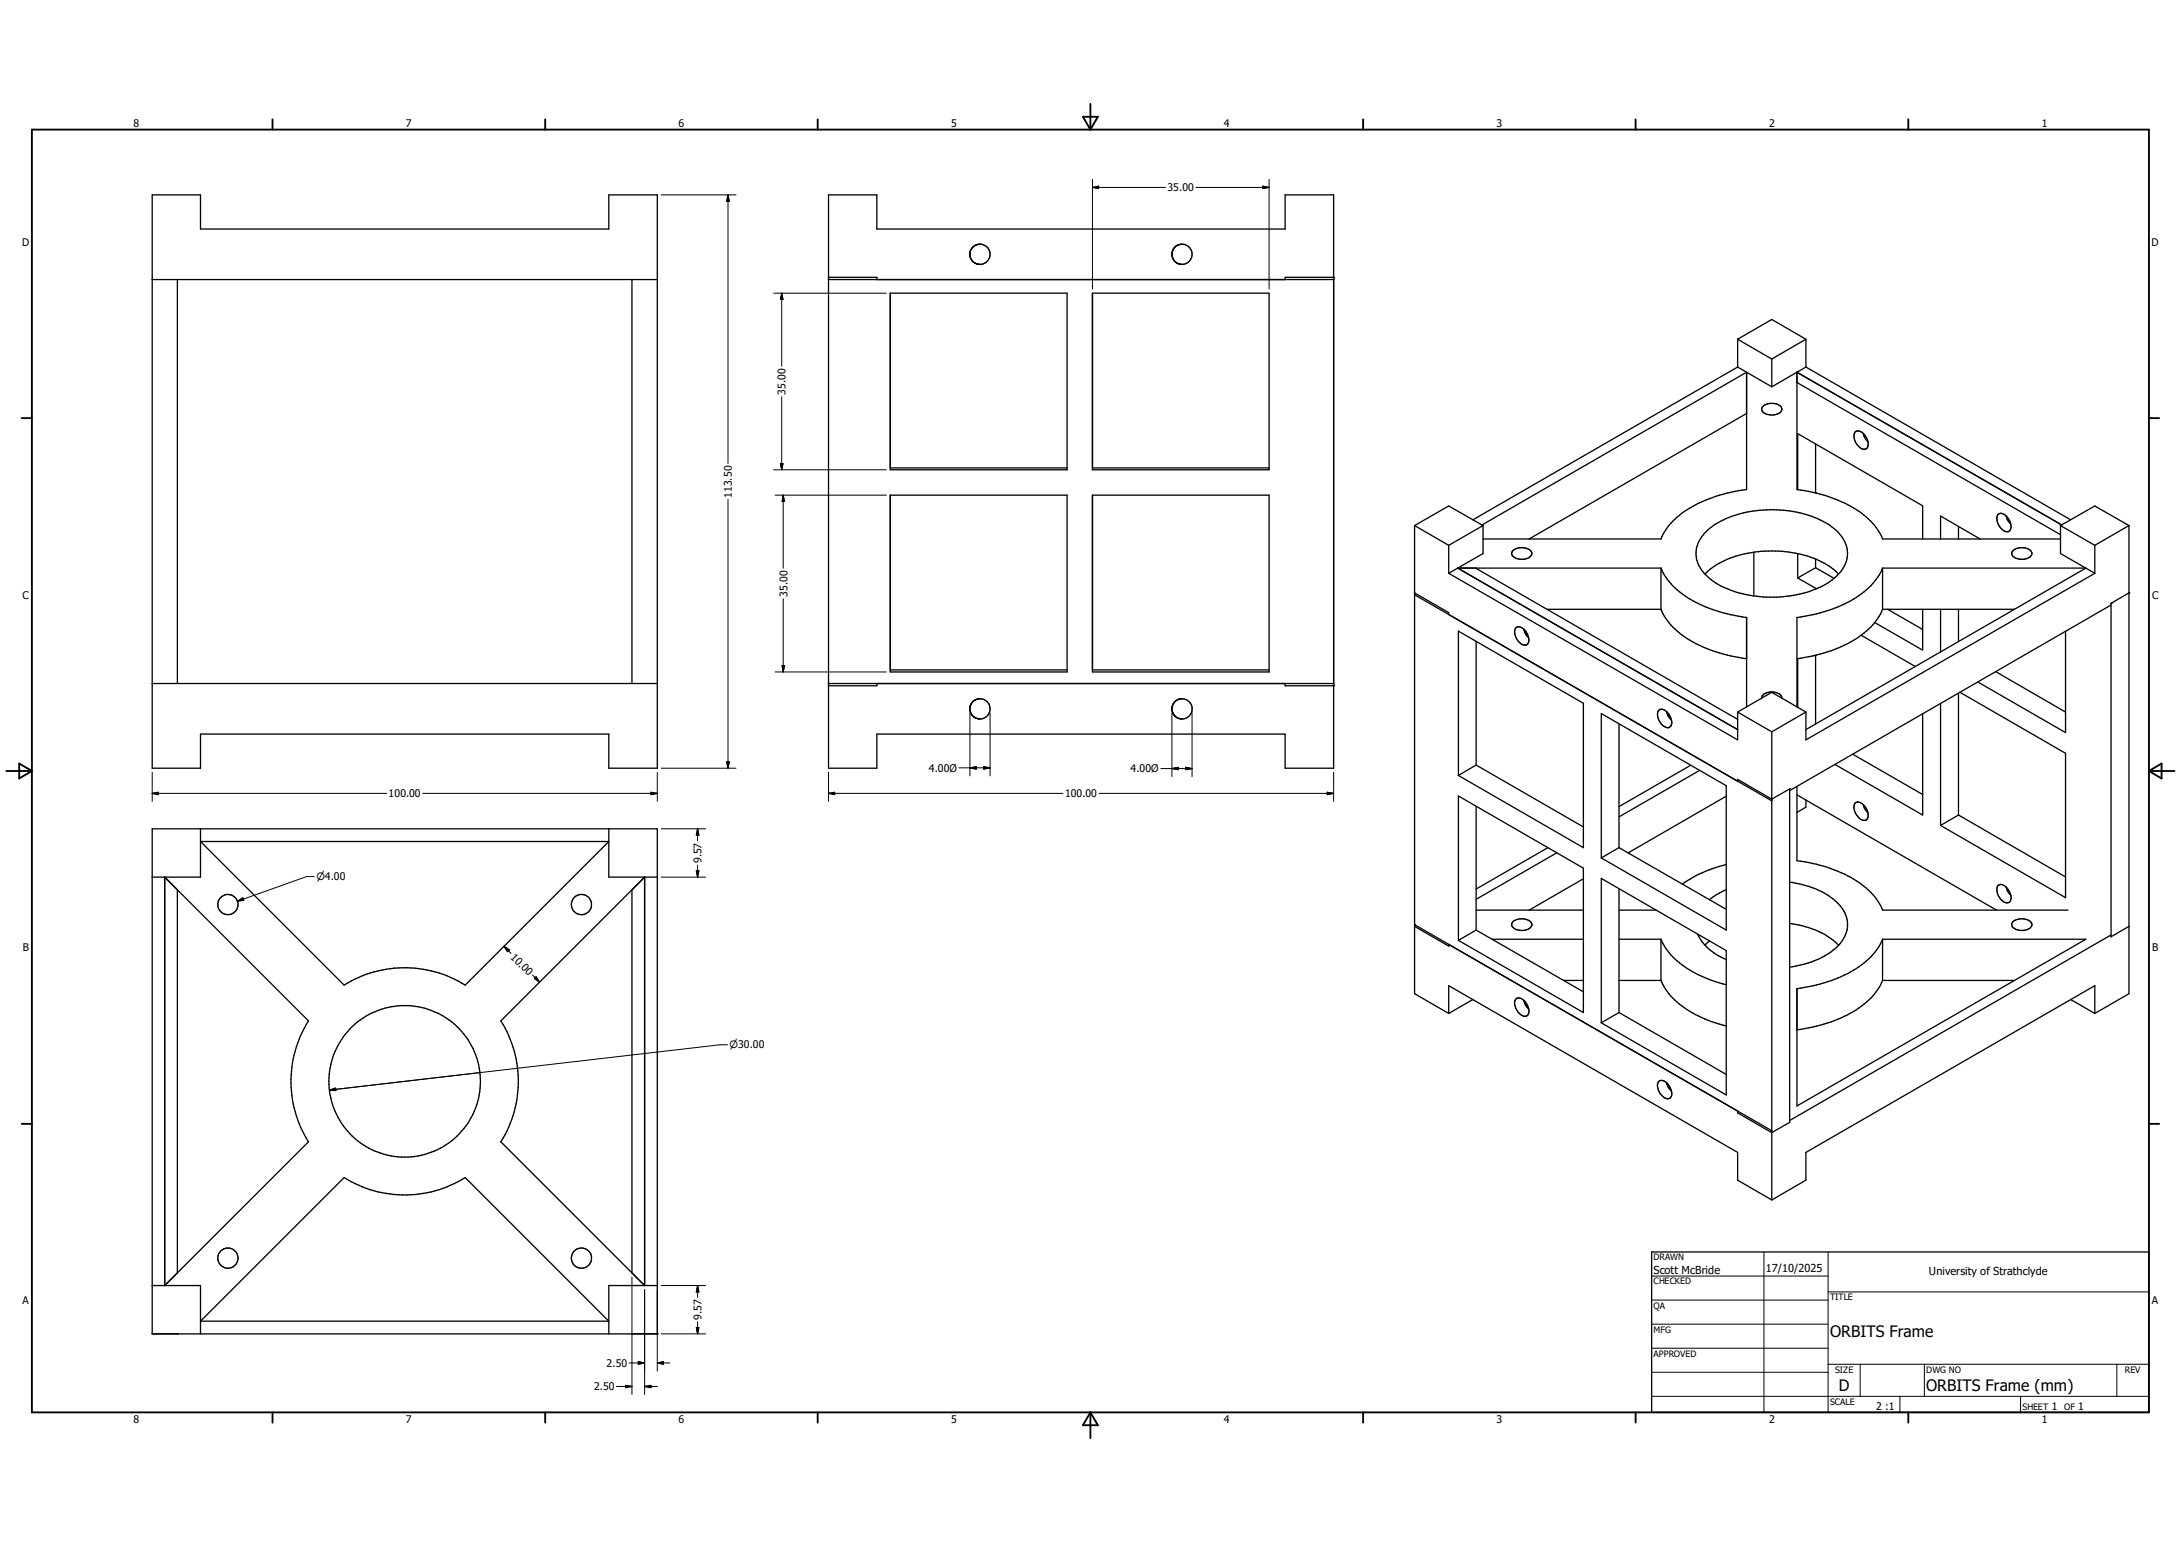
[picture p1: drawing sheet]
<svg xmlns="http://www.w3.org/2000/svg" width="297mm" height="210mm" viewBox="0 0 297 210" stroke-linecap="round" stroke-linejoin="round" font-family="sans-serif">
<g fill="none" stroke="#000" stroke-width=".18">
<path d="M20.7 26.5h6.6v4.7h55.6v-4.7h6.6v78.1h-6.6v-4.6h-55.6v4.6h-6.6zM20.7 38.1h68.8M24.2 38.1v55M86.1 38.1v55M112.8 26.5h6.6v4.7h55.6v-4.7h6.6v78.1h-6.6v-4.6h-55.6v4.6h-6.6zM112.8 38.1h68.8M112.8 37.8h6.6v.3M121.2 39.9h24.1v24.1h-24.1zM132.2 34a1.38 1.38 0 0 1 2-.5 1.38 1.38 0 0 1 .4 2 1.38 1.38 0 0 1-2.1 .2M132.2 34l-.1 .5v.5l.1 .3M132.2 35.3l.4 .4M132.2 35.3l.2 .3"/>
<path d="M132.4 33.7l-.2 .3M132.7 35.8h.1M132.8 35.9l.5 .1M133.5 33.3l-.7 .1-.3 .2M148.8 39.9h24v24.1h-24zM159.7 34a1.37 1.37 0 0 1 2-.5 1.37 1.37 0 0 1 .3 2 1.37 1.37 0 0 1-2.1 0M159.7 34a1.37 1.37 0 0 0 0 1.3M159.7 35.3l.7 .6M159.7 35.3l.1 .1M159.8 33.8l-.1 .2M160.3 35.8l.7 .2M161 33.3l-.7 .1-.4 .3"/>
<path d="M181.6 37.8h.1M181.6 37.8h-6.6v.3M236.6 46.2v3.8M236.6 50l4.7 2.7M236.6 46.2l4.7 2.7M236.6 46.2l4.7-2.7 4.6 2.7M236.6 50l-36 20.8M237.9 56.3l-29.7 17.1M240.2 55.2l.2-.1a2.09 2.09 0 0 1 2 .1 .65 .65 0 0 1 .2 .8 .65 .65 0 0 1-.7 .4 1.59 1.59 0 0 1-2-.6v-.2zM241.3 48.9v3.8M244.7 52.1l35.9 20.7M245.9 46.2v3.8"/>
<path d="M245.9 50l-4.6 2.7M245.9 46.2l-4.6 2.7M245.9 50l36.1 20.8M252.6 58.8a1.09 1.09 0 0 1 1.5 .7 1.11 1.11 0 0 1-.1 1.7 1.68 1.68 0 0 1-1.5-1.7zM253.7 59l.2 .5 .5 .7M121.2 67.4h24.1v24.1h-24.1zM121.2 63.7h24.1M148.8 67.4h24v24.1h-24zM148.8 63.7h24M192.6 71.6v63.7l4.7 2.7M192.6 71.6l4.7-2.7 4.7 2.7M192.6 71.6l4.7 2.7"/>
<path d="M197.3 78.1l39.3 22.7v-3.8M197.3 74.3v3.8M200.9 77.4l35.7 20.6M201.8 71.5l36.1-20.8v16a17.7 17.7 0 0 0-9.8 4 7.3 7.3 0 0 0-1.9 2.7h-24.2M202 71.6v3.8l-4.7 2.7M202 71.6l-4.7 2.7M206.1 74.9a1.83 1.83 0 0 1 2.5 .3 .97 .97 0 0 1-1.2 1 1.29 1.29 0 0 1-1.6-.8zM226.2 77.4v5.6M226.2 77.4h-27.7l38.1 22M226.2 77.4a9.4 9.4 0 0 0 4.7 4.6 22.1 22.1 0 0 0 7 2.1v12.2M232.2 78.2a12.1 12.1 0 0 1 7.7-3.1 14.3 14.3 0 0 1 10 2.6l.5 .5M232.3 72.4a11.8 11.8 0 0 1 7.4-2.9 15.4 15.4 0 0 1 9.5 2.1 4.7 4.7 0 0 1 2.4 4.2 5.3 5.3 0 0 1-3 3.8 15.1 15.1 0 0 1-6.6 1.7 15.8 15.8 0 0 1-6.6-1 6.6 6.6 0 0 1-4.4-4.2 4 4 0 0 1 1.3-3.7z"/>
<path d="M238.8 75.2v6M244.8 66.7v-7.6l17 9.8v4.5M244.8 78.7l2.6 1.5M244.8 75.4v3.3M247.3 60.5v6.6M247.3 76.1v1.2M247.3 77.3l-2.5 1.4M247.3 77.3l2.5 1.5M256.4 77.4v5.6M256.4 77.4a10.1 10.1 0 0 1-5.6 5.1 22 22 0 0 1-6.1 1.6v12.2M256.4 77.4h27.7l-38.2 22M264.3 73.4v-3.1l5.4 3.1"/>
<path d="M266.7 71.7v1.7M272.1 70.1a1.08 1.08 0 0 1 1.5 .7 1.11 1.11 0 0 1-.1 1.6 1.75 1.75 0 0 1-1.4-2.3zM273.2 70.3a2.05 2.05 0 0 0 .6 1.1M274.2 74.9a1.83 1.83 0 0 1 2.5 .3 .9 .9 0 0 1-1 1 1.38 1.38 0 0 1-1.8-.8zM280.6 71.6v3.8l4.7 2.7M280.6 71.6l4.7 2.7M280.6 71.6l4.7-2.7 4.6 2.7M280.8 71.5l-36.1-20.8v16a18.2 18.2 0 0 1 9.5 3.7 7.7 7.7 0 0 1 2.2 3h24.2M285.3 78.1l-39.4 22.7v-3.8M285.3 74.3v3.8M289.9 71.6v63.7l-4.6 2.7M289.9 71.6l-4.6 2.7"/>
<path d="M20.7 93.1h68.8M112.8 93.1h68.8M119.4 93.1v.3h-6.6M121.2 91.2h24.1M132.1 96.6l.1 .5M132.2 97.2a1.36 1.36 0 0 0 1.3 .7M132.3 95.8l-.2 .6M132.5 95.6l-.1 .1M132.8 95.4l-.5 .4-.2 .5M133 95.3h-.2M133.1 95.2a1.37 1.37 0 0 1 1.7 1.2 1.37 1.37 0 0 1-1.4 1.5 1.37 1.37 0 0 1-1.3-1.5M133.3 95.2l-.8 .3"/>
<path d="M148.8 91.2h24M159.6 96.6l.1 .4M159.7 97a1.3 1.3 0 0 0 1.1 .9M159.8 95.8a1.37 1.37 0 0 0 .8 2.1M159.9 95.6l-.2 .4-.1 .4M160.3 95.3l-.4 .4M160.5 95.3l-.5 .3M160.6 95.2a1.37 1.37 0 0 1 1.7 1.2 1.37 1.37 0 0 1-1.4 1.5M160.8 97.9h.2M160.8 95.2l-.4 .1M175 93.1v.3h6.6M181.6 93.4h.1"/>
<path d="M192.6 80.8l4.7 2.6v.3l39.3 22.7v-.2l4.7 2.6 2.4-1.4M192.6 81l48.7 28.1M198.6 86l17 9.8v19.6l-17-9.8zM201 87.4v16.8M206.4 85.5a.86 .86 0 0 1 1.2 .3l.3 .4a1.2 1.2 0 0 1 0 1.6 1.34 1.34 0 0 1-1.5-1 1.25 1.25 0 0 1 0-1.3zM207.5 85.7a2.05 2.05 0 0 0 .7 1.1M210.7 83h15.5M218.1 97.2l17 9.8v19.7l-17-9.9zM220.5 98.6v16.8M225.9 96.8a1.01 1.01 0 0 1 1.4 .5 1.35 1.35 0 0 1 .1 1.7 1.03 1.03 0 0 1-1.3-.7 1.45 1.45 0 0 1-.2-1.5zM226.2 83a9.4 9.4 0 0 0 4.7 4.7 22.1 22.1 0 0 0 7 2M227 96.9l.2 .6 .4 .5"/>
<path d="M236.6 97l4.7 2.7M236.6 97l4.7-2.7 4.6 2.7M239.9 95.1a.99 .99 0 0 1 1.1-.8h.5a.99 .99 0 0 1 1.2 .8M241.3 99.7v63.7M244.8 89.7v6.6M245.9 97l-4.6 2.7M247.3 89.2v9.4M253.4 86.5l7.4 4.3M256.4 83h17.9M256.4 83a10.1 10.1 0 0 1-5.6 5.1 22.6 22.6 0 0 1-6.1 1.6M257.1 83l4.7 2.7M261.8 83v5.5l-6.5-3.7"/>
<path d="M261.8 97.2v13.8l-11.9-6.9M264.3 83v5.8M264.3 95.8v16.6M266.7 83v4.4M266.7 94.4v16.6M266.9 94.3l14.4 8.3v19.7l-17-9.9M271.8 91.5l9.5 5.5M281.3 86v13.8l-12-6.9M287.5 82.2h.1M287.5 82.4l-43.8 25.3M287.5 82.2v45.4l2.4-1.4M289.9 80.8h.1"/>
<path d="M289.9 80.8l-2.4 1.4M22.4 119.5l1.8 1.7v52.2M22.4 119.5l19.6 19.5a15.4 15.4 0 0 0 0 16.5l-19.6 19.6zM27.3 112.9v6.6h-6.6M27.3 114.6h55.6l-19.6 19.6a15.5 15.5 0 0 0-16.4 0zM82.9 112.9v6.6h6.6M87.8 119.5v55.6l-19.6-19.6a15.4 15.4 0 0 0 0-16.5zM198.6 108.4l17 9.8v19.7l-17-9.8zM201 104.2l14.6 8.4M201 109.8v16.9M201 104.2l-2.4 1.4M210.8 115.4l-9.8 5.7"/>
<path d="M212 116.2l-11 6.3M215.6 119.7l-7.4 4.3M218.1 119.6l17 9.9v19.6l-17-9.8zM220.5 115.4l14.6 8.5M220.5 115.4l-2.4 1.4M230.3 104.2l-9.8 5.7M231.4 104.9l-10.9 6.4M235.1 108.4l-13.4 7.8M235.1 117.7a18.3 18.3 0 0 0-6 2.7M243.7 107.4h.1M243.7 107.4v45.5l-2.4 1.4-4.7-2.7v-.3M244.7 107.1v10.1a18.2 18.2 0 0 1 9.5 3.8 7.7 7.7 0 0 1 2.2 3h25.2"/>
<path d="M244.7 108.3l27.2 15.7M245.9 109v.9l-1.2 .7M252.3 102.7l9.5 5.5M252.6 109.4a.71 .71 0 0 1 1 .1 1.88 1.88 0 0 1 .7 2 .73 .73 0 0 1-1.2-.1 1.72 1.72 0 0 1-.5-2zM253.7 109.6l.2 .4 .5 .7M266.7 111l-2.4 1.4M266.7 111l14.6 8.4M86.1 121.2v52.2l1.7 1.7M192.6 125.9h.1M192.6 126.2l4.7 2.7v-.3M192.6 125.9l48.7 28.1M197.3 138v-3.8l39.3 22.8v3.7l4.7 2.7"/>
<path d="M200.6 136.1l-3.3 1.9M201 124h14.6M201 126.7l14.6 8.4M201 126.7l-2.4 1.4M203.2 127.9h12.4M206 125.5a1.83 1.83 0 0 1 2.6 .3 .97 .97 0 0 1-1.2 .9 1.35 1.35 0 0 1-1.6-.8zM206.5 136a1.11 1.11 0 0 1 1.4 .7 1.26 1.26 0 0 1 0 1.7 1.64 1.64 0 0 1-1.6-1.6v-.5zM207.5 136.2l.3 .7 .4 .5M212.9 133.5h2.7M220.5 124h5M220.5 127.9h5.7M220.5 133.5h5.7"/>
<path d="M220.5 121.1v16.8M220.5 137.9l14.6 8.4M220.5 137.9l-2.4 1.4M226.2 127.9v5.6M226.2 127.9a10.4 10.4 0 0 0 6 5.3l.9 .3 2 .6M226.2 133.5a10.1 10.1 0 0 0 5.6 5.1l1.3 .5 2 .6M231.2 127.3a6.9 6.9 0 0 0 3.9 3.4M232.8 128.1l-.6 .6M235.1 121.2l-1.3 .6-1 .7M243.7 125.8a11.2 11.2 0 0 1 6.7 2.9M243.7 120.1a11.1 11.1 0 0 1 6.9 3.3 3.9 3.9 0 0 1-.4 5.6 11.8 11.8 0 0 1-6.5 2.7M244.7 134.7a17.4 17.4 0 0 0 10.1-4.4 7.7 7.7 0 0 0 1.6-2.4h27.7l-39.4 22.7z"/>
<path d="M256.4 133.5h17.9M256.4 127.9v5.6M256.4 133.5a8.8 8.8 0 0 1-4 4.3 21 21 0 0 1-7.7 2.5M272.1 120.6a1.08 1.08 0 0 1 1.5 .7 1.2 1.2 0 0 1 0 1.6 1.55 1.55 0 0 1-1.6-1.5l-.1-.2zM273.2 120.8l.2 .6 .4 .5M274.1 125.5a1.84 1.84 0 0 1 2.6 .3 .9 .9 0 0 1-1 .9 1.38 1.38 0 0 1-1.8-.8zM282 136.1l3.3 1.9M285.3 138v-3.8l-39.4 22.8v3.7l-4.6 2.7M287.5 127.3l-43.8 25.3M225.9 147.3a.88 .88 0 0 1 1.2 .3l.1 .2a1.42 1.42 0 0 1 .2 1.8 1.15 1.15 0 0 1-1.4-.8 1.39 1.39 0 0 1-.1-1.5zM227 147.5l.2 .6 .4 .5M20.7 175.1h6.6v6.6"/>
<path d="M46.9 160.4a15.5 15.5 0 0 0 16.4 0l19.6 19.5h-55.6zM89.5 175.1h-6.6v6.6M224.9 170.5h67.7v21.9h-67.7zM20.7 181.7h.1M20.7 181.7v-68.8h68.8v68.8M20.7 181.7h68.8M24.2 181.7h.1M86.1 181.7h.1M89.5 181.7h.1"/>
<circle cx="31" cy="123.2" r="1.38"/>
<circle cx="79.2" cy="123.2" r="1.37"/>
<circle cx="55.1" cy="147.3" r="10.3"/>
<circle cx="31" cy="171.3" r="1.37"/>
<circle cx="79.2" cy="171.4" r="1.38"/>
</g>
<g fill="none" stroke="#000" stroke-width=".25">
<path d="M4.3 17.7h288.3v174.7h-288.3zM37.1 16.3v1.4M74.2 16.3v1.4M111.4 16.3v1.4M147.5 15.9h2l-1 1.8zM148.5 14.1v3.6M185.6 16.3v1.4M222.7 16.3v1.4M259.9 16.3v1.4M2.9 56.9h1.4M292.6 56.9h1.4M.9 105h3.4"/>
<path d="M2.6 104l1.7 1-1.7 1zM292.6 105h3.5M292.6 105l1.8-1v2zM2.9 153.1h1.4M292.6 153.1h1.4M37.1 192.4v1.4M74.2 192.4v1.4M111.4 192.4v1.4M148.5 192.4v3.5M148.5 192.4l1 1.7h-2zM185.6 192.4v1.4M222.7 192.4v1.4"/>
<path d="M259.9 192.4v1.4"/>
</g>
<g fill="none" stroke="#000" stroke-width=".14">
<path d="M90 26.5h10.2M99.1 26.5v36.6M99.1 26.5l.2 .9h-.3zM105.4 39.9h15.3M106.5 39.9v10M106.5 39.9l.1 .9h-.3zM148.8 25.5h9.9M148.8 25.5l.8-.2v.4zM148.8 24.4v15M162.9 25.5h9.9M172 25.3l.8 .2-.8 .2zM172.8 24.4v15"/>
<path d="M106.5 54v10M99.1 68v36.6M105.4 64h15.3M105.6 67.4h15.1M106.3 63.1h.3l-.1 .9zM106.7 67.4v10M106.7 67.4l.1 .9h-.3zM105.6 91.5h15.1M106.5 90.7h.3l-.1 .8zM106.7 81.5v10M132.1 97.1v8.6M134.8 97.1v8.6"/>
<path d="M159.6 97.1v8.7M162.3 97.1v8.7M20.7 108.1h32M20.7 108.1l.9-.2v.3zM20.7 105.2v3.9M42.8 119.4h-1l-9.5 3.3M57.6 108.1h31.9M88.6 107.9l.9 .2-.9 .1zM89.5 105.2v3.9M90 104.6h10.2M90 112.9h6.1M90 119.5h6.1"/>
<path d="M94.8 118.6h.4l-.2 .9zM95 112.9v1.6M95 117.8v1.7M95 112.9l.2 .8h-.4zM99 103.8h.3l-.2 .8zM112.8 108.1h32M112.8 108.1l.9-.2v.3zM112.8 105.2v3.9M130.6 104.6h4.2M132.1 104.6l.8-.2v.4zM134 104.4l.8 .2-.8 .2zM149.7 108.1h31.9"/>
<path d="M158.1 104.7h4.2M159.6 104.7l.9-.2v.3zM161.5 104.5l.8 .2-.8 .1zM180.8 107.9l.8 .2-.8 .1zM181.6 105.2v3.9M32.3 122.7l.8-.4 .1 .3zM68.6 128.9l1 .9M68.6 128.9l.8 .5-.3 .2zM72.5 132.8l1 1M73 133l.5 .8-.7-.5zM44.9 148.5l.8-.3v.3zM45.7 148.4l-.8 .1"/>
<path d="M65.4 146.1l-19.7 2.3M99.1 142.3h-1.1l-52.3 6.1M86.1 173.9v16M87.8 175.6v14.3M89.5 175.6v11.1M90 175.1h6.1M95 175.1l.2 .9h-.4zM95 175.1v1.6M224.9 173.8h24.1M224.9 177.1h24.1M240.2 170.5v21.9M249 176h43.6"/>
<path d="M249 170.5v21.9M83.9 188.8h2.2M85.2 188.7l.9 .1-.9 .2zM85.7 185.6h2.1M86.9 185.5l.9 .1-.9 .2zM87.8 188.8l.8-.1v.3zM87.8 188.8h1.7M89.5 185.6h1.7M89.5 185.6l.8-.1v.3zM90 181.7h6.1M94.8 180.8h.4l-.2 .9zM95 180v1.7"/>
<path d="M224.9 180.3h24.1M224.9 183.6h24.1M224.9 186.9h24.1M224.9 190.2h67.7M249 185.8h43.6M253.3 185.8v4.4M258.7 190.2v2.2M262.1 185.8v4.4M275.2 190.2v2.2M288.3 185.8v4.4"/>
</g>
<g fill="#000" stroke="#000" stroke-width=".14">
<path d="M99.1 26.5l.2 .9h-.3zM148.8 25.5l.8-.2v.4zM172 25.3l.8 .2-.8 .2zM106.5 39.9l.1 .9h-.3zM106.3 63.1h.3l-.1 .9zM106.7 67.4l.1 .9h-.3zM106.5 90.7h.3l-.1 .8zM20.7 108.1l.9-.2v.3zM88.6 107.9l.9 .2-.9 .1zM94.8 118.6h.4l-.2 .9zM95 112.9l.2 .8h-.4zM99 103.8h.3l-.2 .8z"/>
<path d="M112.8 108.1l.9-.2v.3zM132.1 104.6l.8-.2v.4zM134 104.4l.8 .2-.8 .2zM159.6 104.7l.9-.2v.3zM161.5 104.5l.8 .2-.8 .1zM180.8 107.9l.8 .2-.8 .1zM32.3 122.7l.8-.4 .1 .3zM68.6 128.9l.8 .5-.3 .2zM73 133l.5 .8-.7-.5zM44.9 148.5l.8-.3v.3zM95 175.1l.2 .9h-.4zM85.2 188.7l.9 .1-.9 .2z"/>
<path d="M86.9 185.5l.9 .1-.9 .2zM87.8 188.8l.8-.1v.3zM89.5 185.6l.8-.1v.3zM94.8 180.8h.4l-.2 .9z"/>
</g>
<g font-size="2.1">
<text x="249.2" y="182">ORBITS Frame</text>
<text x="250.4" y="189.4">D</text>
<text x="262.3" y="189.5">ORBITS Frame (mm)</text>
</g>
<g font-size="1.5">
<text x="225.2" y="173.5">Scott McBride</text>
<text x="240.5" y="173.3">17/10/2025</text>
<text x="262.7" y="173.7">University of Strathclyde</text>
</g>
<g font-size="1.4">
<text x="18.2" y="17.3">8</text>
<text x="55.3" y="17.3">7</text>
<text x="92.4" y="17.3">6</text>
<text x="129.5" y="17.3">5</text>
<text x="166.7" y="17.3">4</text>
<text x="203.8" y="17.3">3</text>
<text x="240.9" y="17.3">2</text>
<text x="278" y="17.3">1</text>
<text x="159" y="26.1">35.00</text>
<text x="3" y="33.5">D</text>
<text x="293" y="33.5">D</text>
<text x="107" y="53.8" transform="rotate(-90 107 53.8)">35.00</text>
<text x="99.7" y="67.8" transform="rotate(-90 99.7 67.8)">113.50</text>
<text x="3" y="81.5">C</text>
<text x="107.2" y="81.3" transform="rotate(-90 107.2 81.3)">35.00</text>
<text x="293.1" y="81.5">C</text>
<text x="126.5" y="105.2">4.00Ø</text>
<text x="154" y="105.2">4.00Ø</text>
<text x="52.9" y="108.6">100.00</text>
<text x="145" y="108.6">100.00</text>
<text x="43.1" y="119.9">n4.00</text>
<text x="95.5" y="117.6" transform="rotate(-90 95.5 117.6)">9.57</text>
<text x="3.1" y="129.5">B</text>
<text x="69.4" y="130.4" transform="rotate(45 69.4 130.4)">10.0</text>
<text x="293.1" y="129.5">B</text>
<text x="99.4" y="142.8">n30.00</text>
<text x="3" y="177.6">A</text>
<text x="95.5" y="179.7" transform="rotate(-90 95.5 179.7)">9.57</text>
<text x="293" y="177.6">A</text>
<text x="80.9" y="189.4">2.50</text>
<text x="82.6" y="186.1">2.50</text>
<text x="18.2" y="193.8">8</text>
<text x="55.3" y="193.8">7</text>
<text x="92.4" y="193.8">6</text>
<text x="129.5" y="193.8">5</text>
<text x="166.7" y="193.8">4</text>
<text x="203.8" y="193.8">3</text>
<text x="240.9" y="193.8">2</text>
<text x="255.5" y="192.1">2 :1</text>
<text x="278" y="193.8">1</text>
<text x="279.4" y="192.1">1</text>
<text x="283" y="192.1">1</text>
</g>
<g font-size="1.2">
<text x="225.2" y="171.7">DRAWN</text>
<text x="225.2" y="174.9">CHECKED</text>
<text x="225.2" y="178.2">QA</text>
<text x="249.2" y="177.1">TITLE</text>
<text x="225.2" y="181.5">MFG</text>
<text x="225.2" y="184.8">APPROVED</text>
<text x="249.2" y="191.3">SCALE</text>
<text x="249.9" y="186.9">SIZE</text>
<text x="262.3" y="186.9">DWG NO</text>
<text x="289.3" y="186.9">REV</text>
<text x="275.4" y="192.1">SHEET</text>
<text x="281.1" y="192.1">OF</text>
</g>
</svg>
